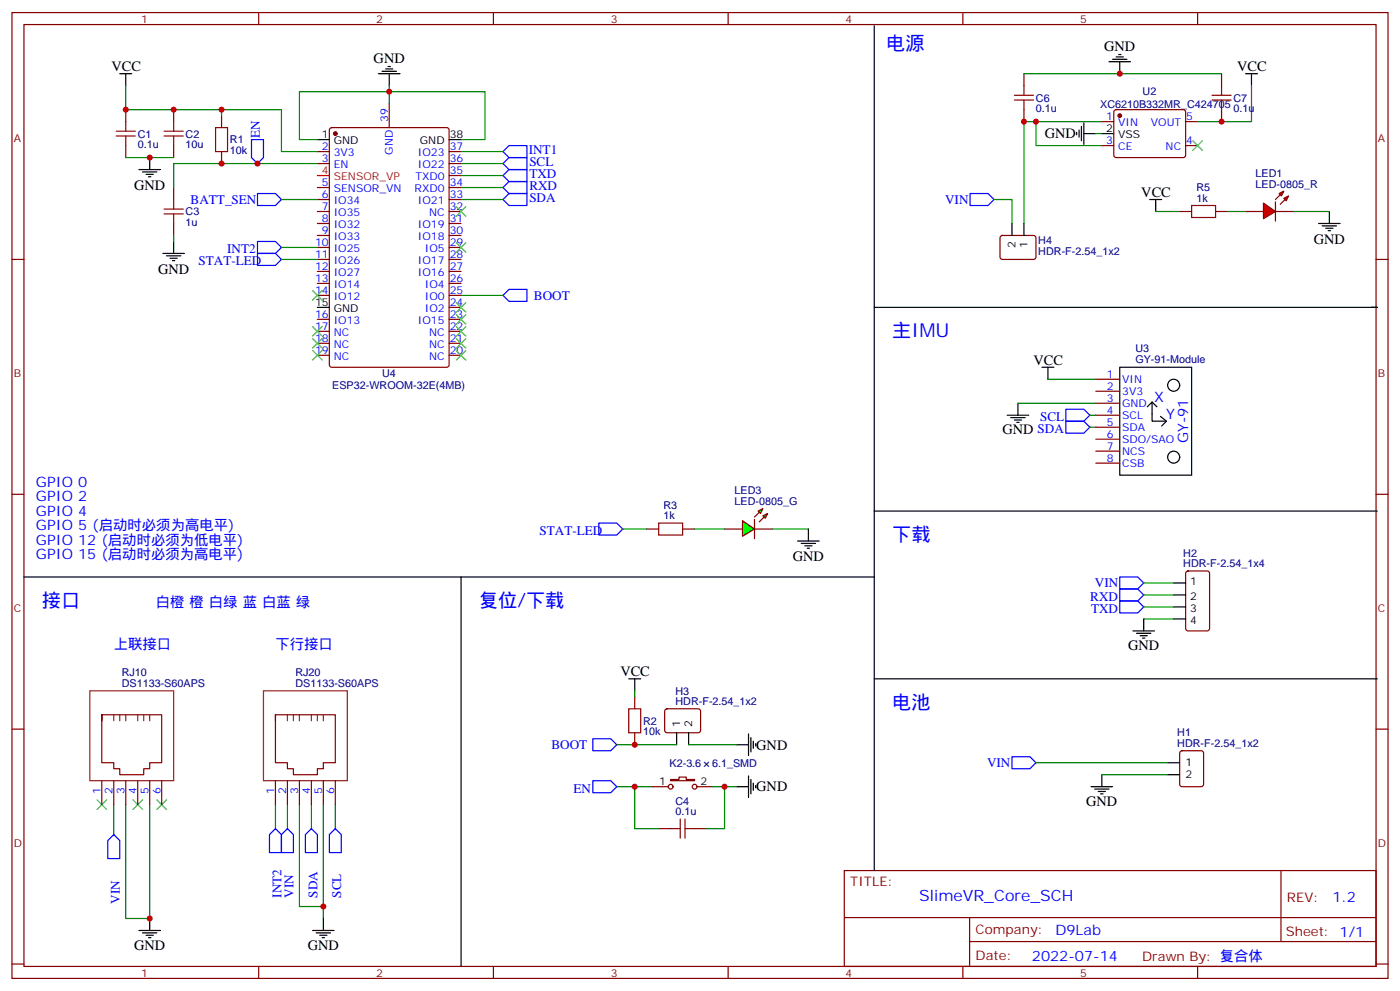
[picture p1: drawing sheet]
<svg xmlns="http://www.w3.org/2000/svg" width="412mm" height="292mm" viewBox="0 0 412 292" stroke-linecap="round" stroke-linejoin="round" font-family="sans-serif">
<g fill="none" stroke="#870000" stroke-width=".35">
<path d="M3.5 3.7h405.4v284.3h-405.4zM7.1 7.2h398.2v277.3h-398.2zM76.2 3.7v3.5M145.3 3.7v3.5M214.5 3.7v3.5M283.6 3.7v3.5M352.8 3.7v3.5M3.5 76.4h3.6M347.5 62.3h3.5M358.1 62.3h3.5M405.3 76.4h3.6M3.5 145.5h3.6"/>
<path d="M405.3 145.5h3.6M3.5 214.7h3.6M405.3 214.7h3.6M248.7 256.3h156.6v28.2h-156.6zM377.3 256.3v20.9M248.7 270.1h156.5M285.6 277.2h119.6M285.6 270.1v14.2M3.5 283.8h3.6M76.2 284.5v3.5M145.3 284.5v3.5M214.5 284.5v3.5"/>
<path d="M283.6 284.5v3.5M352.8 284.5v3.5M405.3 283.8h3.6"/>
</g>
<path d="M317.1 39v.7M317.9 38.3v2.1M318.6 37.2v4.3M319.3 39.3h3.5M319.3 36.2v6.3M338.7 58.7h3.5M340.4 58.7v3.6M217 219.3h3.5M220.5 216.1v6.3M221.2 217.1v4.3M221.9 218.2v2.1M222.6 218.9v.7" fill="none" stroke="#000" stroke-width=".35"/>
<path d="M75.8 57h5.3l1.8 1.7-1.8 1.8h-5.3zM148.2 51.7l1.7-1.8h5.3v3.5h-5.3zM148.2 48.2l1.7-1.8h5.3v3.5h-5.3zM148.2 58.7l1.7-1.7h5.3v3.5h-5.3zM149.9 53.4h5.3v3.6h-5.3l-1.7-1.8zM285.8 57h5.2l1.8 1.7-1.8 1.8h-5.2zM148.2 87l1.7-1.8h5.3v3.5h-5.3zM174.6 217.5h5.3l1.8 1.8-1.8 1.7h-5.3z" fill="none" stroke="#00f" stroke-width=".35"/>
<path d="M292.8 58.7h5.3v7.1" fill="none" stroke="#008700" stroke-width=".35"/>
<path d="M351 60.5h7.1v3.5h-7.1z" fill="none" stroke="#a10000" stroke-width=".35"/>
<g fill="#f00" stroke="#870000" stroke-width=".35">
<path d="M372.2 59.8l3.5 2.5-3.5 2.1z"/>
<path d="M375.7 59.4v5.7z"/>
</g>
<g fill="#870000" stroke="#870000" stroke-width=".35">
<path d="M375.7 58.7l1.4-1.4z"/>
<path d="M377.1 60.1l1.4-1.4z"/>
</g>
<g fill="#f00" stroke="#870000" stroke-width=".35">
<path d="M376.8 57l1.4-.7-.7 1.4z"/>
<path d="M378.2 58.4l1.4-.7-.7 1.4z"/>
</g>
<g fill="none" stroke="#870000" stroke-width=".35">
<path d="M37 32.3v3.5M51.2 32.3v3.5M65.3 34v3.6M97.2 37.8l.5-.2h33.9l.6 .4 .1 69.4-.5 .7h-34.1l-.6-.4-.1-69.4zM114.7 30.5v7.1M301.6 21.7v3.5M301.6 32.3v3.5M324.6 35.8h3.5M328.3 32.5l.5-.2h20l.4 .7v13l-.7 .4-20-.1-.4-.6v-12.7zM349.2 35.8h3.6M359.8 21.7v3.5M359.8 32.3v3.5"/>
<path d="M37 42.9v3.5M51.2 42.9v3.5M51.2 55.2v3.5M65.3 44.6v3.6M93.5 44.6h3.5M93.5 48.2h3.5M93.5 55.2h3.5M93.5 58.7h3.5M132.3 44.6h3.5M132.3 48.2h3.5M132.3 55.2h3.5M132.3 58.7h3.5"/>
<path d="M132.3 51.7h3.5M324.6 42.9h3.5M349.2 42.9h3.6M51.2 65.8v3.5M93.5 62.3h3.5M93.5 65.8h3.5M93.5 69.3h3.5M93.5 72.8h3.5M93.5 76.4h3.5M93.5 79.9h3.5M132.3 62.3h3.5M132.3 65.8h3.5"/>
<path d="M132.3 69.3h3.5M132.3 72.8h3.5M132.3 76.4h3.5M132.3 79.9h3.5M366.9 62.3h5.3M375.7 62.3h5.3M93.5 83.4h3.5M93.5 87h3.5M93.5 94h3.5M93.5 97.5h3.5M132.3 83.4h3.5M132.3 87h3.5"/>
<path d="M132.3 94h3.5M132.3 97.5h3.5M132.3 90.5h3.5M93.5 101.1h3.5M93.5 104.6h3.5M132.3 101.1h3.5M132.3 104.6h3.5M322.8 111.7h7M322.8 115.2h7M322.8 118.7h7M322.8 122.2h7M322.8 125.8h7"/>
<path d="M322.8 129.3h7M322.8 132.8h7M322.8 136.3h7M190.5 155.8h3.5M201.1 155.8h3.5M213.4 155.8h5.3M222.2 155.8h5.3M349.5 168.3l.5-.2h5.6l.7 .4v16.5l-.5 .7h-5.8l-.7-.4-.1-16.5zM187 205.1v3.6M187 215.7v3.6M192.3 231.6h4.5M197.6 229.5h2.4v-.7h2.1v.7h2.5v.3h-7z"/>
<path d="M205.3 231.6h4.6M347.7 221.2l.5-.2h5.6l.7 .4v9.5l-.4 .6-5.9 .1-.7-.5v-9.4zM194 243.9h3.6M204.6 243.9h3.5"/>
<circle cx="197.6" cy="231.6" r=".71"/>
<circle cx="204.6" cy="231.6" r=".71"/>
</g>
<g fill="none" stroke="#000" stroke-width=".35">
<path d="M114.3 19.6h.7M257.5 7.6v82.9h148.2h-1.8M326.7 18.2h6.3M327.7 17.5h4.3M328.8 16.8h2.1M329.5 16.1h.7M329.8 18.2v3.5M35.3 21.7h3.5M37 21.7v3.5M111.5 21.7h6.3M112.5 21h4.3M113.6 20.3h2.1"/>
<path d="M114.7 21.7v3.5M324.6 39.3h3.5M366.9 21.7h3.5M368.7 21.7v3.5M40.9 49.9h6.4M42 50.6h4.2M43 51.3h2.2M43.7 52h.7M44.1 46.4v3.5M93.5 41.1h3.5M132.3 41.1h3.5M48 74.6h6.3"/>
<path d="M49 75.3h4.3M50.1 76h2.1M50.8 76.7h.7M51.2 71.1v3.5M388.4 65.8h6.4M389.5 66.5h4.2M390.5 67.2h2.1M391.2 67.9h.7M391.6 62.3v3.5M93.5 90.5h3.5M257.5 90.5v60h148.2M299.9 118.7v3.5"/>
<path d="M306.9 108.1h3.5M308.7 108.1v3.6M329.8 108.1h21.2v31.8h-21.2zM338 119.8l1.4-1.4v5.6h3.9M339.4 118.4l1.4 1.4M296.7 122.2h6.3M297.7 122.9h4.3M298.8 123.6h2.1M299.5 124.4h.7M341.8 122.6l1.8 1.4-1.4 1.4M234.9 159.3h6.4M236 160h4.2"/>
<path d="M238.1 155.8v3.5M257.5 150.5v49.3h148.2M7.1 169.9h128.7v114.6M135.8 169.9h121.7M237.1 160.7h2.1M237.8 161.4h.7M345.7 171.6h3.5M345.7 175.2h3.5M345.7 178.7h3.5M185.2 199.8h3.5M187 199.8v3.6M257.5 199.8v56.5"/>
<path d="M333.7 185.7h6.4M334.8 186.4h4.2M335.8 187.1h2.2M336.5 187.9h.8M336.9 182.2v3.5M345.7 182.2h3.5M217 231.6h3.5M220.5 228.4v6.4M221.2 229.5v4.2M221.9 230.5v2.2M222.6 231.2v.8M321.4 231.6h6.3"/>
<path d="M322.4 232.3h4.3M323.5 233h2.1M324.2 233.7h.7M324.6 228.1v3.5M344 224.5h3.5M344 228.1h3.5M40.9 273.9h6.4M42 274.6h4.2M43 275.3h2.2M43.7 276h.7M44.1 270.4v3.5M92.1 273.9h6.3"/>
<path d="M93.1 274.6h4.3M94.2 275.3h2.1M94.9 276h.7M95.2 270.4v3.5"/>
<circle cx="345.7" cy="113.4" r="1.76"/>
<circle cx="345.7" cy="134.6" r="1.76"/>
</g>
<g fill="none" stroke="#008700" stroke-width=".35">
<path d="M37 25.2v7.1h45.9v12.3h10.6M65.3 32.3v1.7M114.7 30.5v-3.5h-26.5v14.1h5.3M114.7 25.2v1.8h28.2v14.1h-7.1M301.6 21.7h58.2M305.2 35.8v7.1h19.4M322.8 39.3h1.8M324.6 35.8h-23v30M368.7 25.2v10.6h-15.9M37 46.4h14.2M93.5 48.2h-42.3v7M135.8 51.7h12.4"/>
<path d="M135.8 55.2h12.4M135.8 48.2h12.4M135.8 58.7h12.4M135.8 44.6h12.4M51.2 69.3v1.8M82.9 72.8h10.6M340.4 62.3h7.1M361.6 62.3h5.3M381 62.3h10.6M135.8 87h12.4M299.9 118.7h22.9M308.7 111.7h14.1"/>
<path d="M321 122.2h1.8M321 125.8h1.8M336.9 175.2h8.8M336.9 178.7h8.8M336.9 182.2h8.8M187 203.4v1.7M33.5 236.9v8.8M37 236.9v33.5h7.1v-33.5M81.1 236.9v7M84.7 236.9v7M88.2 236.9v30h7M91.7 236.9v7"/>
<path d="M95.2 236.9v33.5M98.8 236.9v7M181.7 231.6h10.6M187 231.6v12.3h7M209.9 231.6h7.1M213.4 231.6v12.3h-5.3M305.2 224.5h38.8M324.6 228.1h19.4"/>
</g>
<g fill="none" stroke="#00f" stroke-width=".35">
<path d="M74.1 41.1h3.5v5.3l-1.8 1.8-1.7-1.8zM148.2 44.6l1.7-1.7h5.3v3.5h-5.3zM75.8 71.1h5.3l1.8 1.7-1.8 1.8h-5.3zM75.8 74.6h5.3l1.8 1.8-1.8 1.7h-5.3zM314 120.5h5.3l1.7 1.7-1.7 1.8h-5.3zM314 124h5.3l1.7 1.8-1.7 1.7h-5.3zM176.4 154h5.3l1.7 1.8-1.7 1.7h-5.3zM329.8 173.4h5.3l1.8 1.8-1.8 1.7h-5.3zM329.8 176.9h5.3l1.8 1.8-1.8 1.7h-5.3zM329.8 169.9h5.3l1.8 1.7-1.8 1.8h-5.3zM174.6 229.8h5.3l1.8 1.8-1.8 1.8h-5.3zM298.1 222.8h5.3l1.8 1.7-1.8 1.8h-5.3z"/>
<path d="M33.5 245.7l1.8 1.8v5.3h-3.6v-5.3zM79.4 245.7l1.7-1.8 1.8 1.8v5.3h-3.5zM84.7 243.9l1.7 1.8v5.3h-3.5v-5.3zM91.7 243.9l1.8 1.8v5.3h-3.5v-5.3zM98.8 243.9l1.7 1.8v5.3h-3.5v-5.3z"/>
</g>
<g fill="#870000" stroke="#870000" stroke-width=".35">
<circle cx="329.8" cy="34" r=".53"/>
<circle cx="98.8" cy="39.3" r=".53"/>
</g>
<g fill="none" stroke="#3c3" stroke-width=".35">
<path d="M351.4 41.5l2.8 2.8M354.2 41.5l-2.8 2.8M134.4 60.9l2.8 2.8M134.4 71.4l2.8 2.9M137.2 60.9l-2.8 2.8M137.2 71.4l-2.8 2.9M92.1 96.1l2.8 2.9M92.1 99.7l2.8 2.8M92.1 85.5l2.8 2.9M94.9 96.1l-2.8 2.9M94.9 99.7l-2.8 2.8M94.9 85.5l-2.8 2.9"/>
<path d="M134.4 99.7l2.8 2.8M134.4 96.1l2.8 2.9M134.4 92.6l2.8 2.8M134.4 89.1l2.8 2.8M137.2 99.7l-2.8 2.8M137.2 96.1l-2.8 2.9M137.2 92.6l-2.8 2.8M137.2 89.1l-2.8 2.8M92.1 103.2l2.8 2.8M94.9 103.2l-2.8 2.8M134.4 103.2l2.8 2.8M137.2 103.2l-2.8 2.8"/>
</g>
<g fill="none" stroke="#a10000" stroke-width=".35">
<path d="M34.2 38.6h5.7M37 35.8v2.8M48.3 38.6h5.7M51.2 35.8v2.8M63.5 37.6h3.5v7h-3.5zM298.8 29.5h5.6M298.8 28h5.6M301.6 25.2v2.8M301.6 29.5v2.8M357 29.5h5.7M357 28h5.7M359.8 25.2v2.8"/>
<path d="M359.8 29.5v2.8M34.2 40h5.7M37 40v2.9M48.3 40h5.7M51.2 40v2.9M51.2 58.7v2.9M48.3 63h5.7M48.3 61.6h5.7M51.2 63v2.8M194 154h7.1v3.5h-7.1zM185.2 208.7h3.5v7h-3.5zM197.6 243.9h2.8"/>
<path d="M200.4 241.1v5.7M201.8 241.1v5.7M201.8 243.9h2.8"/>
</g>
<path d="M93.5 51.7h3.5" fill="none" stroke="#f00" stroke-width=".35"/>
<g fill="#0f0" stroke="#870000" stroke-width=".35">
<path d="M224.7 151.9l1.4-.7-.7 1.4z"/>
<path d="M223.3 150.5l1.4-.7-.7 1.4z"/>
</g>
<g fill="#870000" stroke="#870000" stroke-width=".35">
<path d="M225.1 152.2l-1.4 1.4z"/>
<path d="M222.2 152.2l1.5-1.4z"/>
</g>
<path d="M222.2 152.9v5.7z" fill="#f00" stroke="#870000" stroke-width=".35"/>
<path d="M218.7 153.3l3.5 2.5-3.5 2.1z" fill="#0f0" stroke="#870000" stroke-width=".35"/>
<path d="M82.9 58.7h10.6M82.9 76.4h10.6M183.4 155.8h7.1M204.6 155.8h8.8M227.5 155.8h10.6M336.9 171.6h8.8M181.7 219.3h17.6M202.8 219.3h14.2" fill="none" stroke="#008700" stroke-width=".35"/>
<path d="M28.6 235.5l2.8 2.8M31.4 235.5l-2.8 2.8M39.2 235.5l2.8 2.8M42 235.5l-2.8 2.8M46.2 235.5l2.8 2.8M49 235.5l-2.8 2.8" fill="none" stroke="#3c3" stroke-width=".35"/>
<g fill="none" stroke="#8c2424" stroke-width=".35">
<path d="M26.5 203.4h24.7v26.4h-24.7zM33.5 210.4v1.8M35.3 210.4v1.8M37 210.4v1.8M40.6 210.4v1.8M42.3 210.4v1.8M44.1 210.4v1.8M77.6 203.4h24.7v26.4h-24.7zM84.7 210.4v1.8M86.4 210.4v1.8M88.2 210.4v1.8M91.7 210.4v1.8"/>
<path d="M93.5 210.4v1.8M95.2 210.4v1.8"/>
</g>
<g fill="none" stroke="#870000" stroke-width=".35">
<path d="M294.8 69.5l.5-.2 9.4 .1 .5 .6-.1 5.9-.7 .5-9.4-.1-.4-.6v-5.7zM30 210.4h17.6v14.1h-3.5v1.8h-1.8v1.8h-7v-1.8h-1.8v-1.8h-3.5v-14.1v1.8M81.1 210.4h17.7v14.1h-3.6v1.8h-1.7v1.8h-7.1v-1.8h-1.7v-1.8h-3.6v-14.1v1.8M196 208.9l.5-.2h9.4l.5 .7-.1 5.9-.6 .4h-9.5l-.4-.7v-5.6zM30 229.8v7.1M33.5 229.8v7.1M37 229.8v7.1M40.6 229.8v7.1M44.1 229.8v7.1M47.6 229.8v7.1M81.1 229.8v7.1M84.7 229.8v7.1"/>
<path d="M88.2 229.8v7.1M91.7 229.8v7.1M95.2 229.8v7.1M98.8 229.8v7.1"/>
</g>
<path d="M298.1 65.8v3.5M301.6 65.8v3.5M199.3 215.7v3.6M202.8 215.7v3.6" fill="none" stroke="#000" stroke-width=".35"/>
<g fill="#c00">
<circle cx="305.2" cy="35.8" r=".88"/>
<circle cx="301.6" cy="35.8" r=".88"/>
<circle cx="359.8" cy="35.8" r=".88"/>
<circle cx="329.8" cy="21.7" r=".88"/>
<circle cx="95.3" cy="266.9" r=".88"/>
<circle cx="114.7" cy="27" r=".88"/>
<circle cx="44.1" cy="46.4" r=".88"/>
<circle cx="37" cy="32.3" r=".88"/>
<circle cx="51.2" cy="32.3" r=".88"/>
<circle cx="75.8" cy="48.2" r=".88"/>
<circle cx="65.3" cy="48.2" r=".88"/>
<circle cx="65.3" cy="32.3" r=".88"/>
<circle cx="187" cy="231.6" r=".88"/>
<circle cx="213.4" cy="231.6" r=".88"/>
<circle cx="44.1" cy="270.4" r=".88"/>
<circle cx="187" cy="219.3" r=".88"/>
</g>
<g font-size="5.6" fill="#00f">
<text x="261.1" y="14.6">电源</text>
<text x="262.8" y="99.3">主IMU</text>
<text x="262.8" y="159.3">下载</text>
<text x="12.3" y="178.7">接口</text>
<text x="141.1" y="178.7">复位/下载</text>
<text x="262.8" y="208.7">电池</text>
</g>
<text font-size="4.6" fill="#00f" x="270.8" y="265.3">SlimeVR_Core_SCH</text>
<g font-size="4.2">
<text x="325.3" y="15">GND</text>
<text x="32.8" y="21">VCC</text>
<text x="110.1" y="18.5">GND</text>
<text x="364.4" y="21">VCC</text>
<text x="307.8" y="40.8">GND</text>
<text x="39.5" y="55.9">GND</text>
<text x="336.2" y="58">VCC</text>
<text x="387" y="71.8">GND</text>
<text x="46.6" y="80.6">GND</text>
<text x="304.4" y="107.4">VCC</text>
<text x="295.3" y="127.9">GND SDA</text>
<text x="233.5" y="165.3">GND</text>
<text x="332.3" y="191.4">GND</text>
<text x="182.7" y="199.1">VCC</text>
<text x="222.8" y="220.7">GND</text>
<text x="222.8" y="233">GND</text>
<text x="320" y="237.2">GND</text>
<text x="39.5" y="279.6">GND</text>
<text x="90.7" y="279.6">GND</text>
</g>
<g font-size="4.2" fill="#00f">
<text x="340" y="118.4">X</text>
<text x="343.5" y="123.3">Y</text>
<text x="350" y="130.5" transform="rotate(-90 350 130.5)">GY-91</text>
<text x="10.6" y="143.4">GPIO 0</text>
<text x="10.6" y="147.6">GPIO 2</text>
<text x="10.6" y="151.9">GPIO 4</text>
<text x="10.6" y="156.1">GPIO 5 (启动时必须为高电平)</text>
<text x="10.6" y="160.3">GPIO 12 (启动时必须为低电平)</text>
<text x="10.6" y="164.6">GPIO 15 (启动时必须为高电平)</text>
<text x="45.9" y="178.7">白橙 橙 白绿 蓝 白蓝 绿</text>
<text x="33.5" y="191">上联接口</text>
<text x="81.1" y="191">下行接口</text>
<text x="392.5" y="265.6">1.2</text>
<text x="310.9" y="275.1">D9Lab</text>
<text x="304" y="282.9">2022-07-14</text>
</g>
<g font-size="3.9" fill="#00f">
<text x="76.6" y="40.7" transform="rotate(-90 76.6 40.7)">EN</text>
<text x="155.8" y="45.3">INT1</text>
<text x="155.9" y="52.4">TXD</text>
<text x="155.9" y="48.9">SCL</text>
<text x="56.2" y="60">BATT_SEN</text>
<text x="155.9" y="55.9">RXD</text>
<text x="155.9" y="59.4">SDA</text>
<text x="278.4" y="60">VIN</text>
<text x="58.5" y="78">STAT-LED</text>
<text x="66.9" y="74.6">INT2</text>
<text x="157.3" y="88.2">BOOT</text>
<text x="306.4" y="124">SCL</text>
<text x="158.9" y="157.4">STAT-LED</text>
<text x="322.5" y="172.9">VIN</text>
<text x="321.2" y="177.1">RXD</text>
<text x="321.4" y="180.6">TXD</text>
<text x="162.4" y="220.5">BOOT</text>
<text x="290.8" y="225.8">VIN</text>
<text x="168.9" y="233.4">EN</text>
<text x="35.3" y="266" transform="rotate(-90 35.3 266)">VIN</text>
<text x="82.9" y="264.3" transform="rotate(-90 82.9 264.3)">INT2</text>
<text x="86.4" y="264.3" transform="rotate(-90 86.4 264.3)">VIN</text>
<text x="93.5" y="264.3" transform="rotate(-90 93.5 264.3)">SDA</text>
<text x="100.5" y="264.3" transform="rotate(-90 100.5 264.3)">SCL</text>
</g>
<g font-size="3.9" fill="#800">
<text x="250.5" y="260.9">TITLE:</text>
<text x="379.1" y="265.6">REV:</text>
<text x="287.4" y="275.1">Company:</text>
<text x="378.7" y="275.7">Sheet: 1/1</text>
<text x="287.4" y="282.8">Date:</text>
<text x="336.4" y="282.8">Drawn By: 复合体</text>
</g>
<g font-size="3.2" fill="#800">
<text x="41.6" y="6.7">1</text>
<text x="110.8" y="6.7">2</text>
<text x="179.9" y="6.7">3</text>
<text x="249.1" y="6.7">4</text>
<text x="318.2" y="6.7">5</text>
<text x="4.1" y="41.8">A</text>
<text x="405.9" y="41.8">A</text>
<text x="4.1" y="110.9">B</text>
<text x="405.9" y="110.9">B</text>
<text x="4.1" y="180.1">C</text>
<text x="405.9" y="180.1">C</text>
<text x="4.1" y="249.2">D</text>
<text x="405.9" y="249.2">D</text>
<text x="41.6" y="287.5">1</text>
<text x="110.8" y="287.5">2</text>
<text x="179.9" y="287.5">3</text>
<text x="249.1" y="287.5">4</text>
<text x="318.2" y="287.5">5</text>
</g>
<g font-size="3.2" fill="#000080">
<text x="305.2" y="29.9">C6</text>
<text x="336.6" y="28">U2</text>
<text x="363.4" y="29.9">C7</text>
<text x="305.2" y="33.1">0.1u</text>
<text x="324.1" y="31.7">XC6210B332MR_C424705</text>
<text x="363.4" y="33.1">0.1u</text>
<text x="40.6" y="40.5">C1</text>
<text x="54.7" y="40.5">C2</text>
<text x="40.6" y="43.6">0.1u</text>
<text x="54.7" y="43.6">10u</text>
<text x="67.7" y="45.4">10k</text>
<text x="67.7" y="42.2">R1</text>
<text x="369.8" y="52">LED1</text>
<text x="352.4" y="59.4">1k</text>
<text x="352.4" y="56.2">R5</text>
<text x="369.8" y="55.2">LED-0805_R</text>
<text x="54.7" y="63.4">C3</text>
<text x="54.7" y="66.6">1u</text>
<text x="305.9" y="71.9">H4</text>
<text x="305.9" y="75">HDR-F-2.54_1x2</text>
<text x="334.4" y="107">GY-91-Module</text>
<text x="334.4" y="103.7">U3</text>
<text x="112.6" y="110.9">U4</text>
<text x="97.9" y="114.6">ESP32-WROOM-32E(4MB)</text>
<text x="195.4" y="149.7">R3</text>
<text x="216.4" y="148.7">LED-0805_G</text>
<text x="216.4" y="145.6">LED3</text>
<text x="195.4" y="152.9">1k</text>
<text x="348.6" y="167">HDR-F-2.54_1x4</text>
<text x="348.6" y="163.9">H2</text>
<text x="35.9" y="202.3">DS1133-S60APS</text>
<text x="35.9" y="199.1">RJ10</text>
<text x="87" y="202.3">DS1133-S60APS</text>
<text x="87" y="199.1">RJ20</text>
<text x="199" y="207.6">HDR-F-2.54_1x2</text>
<text x="199" y="204.5">H3</text>
<text x="189.4" y="213.3">R2</text>
<text x="189.4" y="216.5">10k</text>
<text x="346.8" y="220">HDR-F-2.54_1x2</text>
<text x="346.8" y="216.7">H1</text>
<text x="197.2" y="225.7">K2-3.6</text>
<text x="209.8" y="225.7">6.1_SMD</text>
<text x="199" y="236.9">C4</text>
<text x="199" y="240.1">0.1u</text>
</g>
<g font-size="3.2" fill="#00f">
<text x="114.3" y="35.8" transform="rotate(-90 114.3 35.8)">39</text>
<text x="325.9" y="35.5">1</text>
<text x="349.4" y="35.5">5</text>
<text x="329.4" y="37.2">VIN</text>
<text x="339" y="37.2">VOUT</text>
<text x="94.8" y="44.3">2</text>
<text x="94.8" y="47.8">3</text>
<text x="98.3" y="46">3V3</text>
<text x="115.7" y="45.6" transform="rotate(-90 115.7 45.6)">GND</text>
<text x="123.1" y="46">IO23</text>
<text x="132.5" y="47.8">36</text>
<text x="132.5" y="44.3">37</text>
<text x="325.9" y="42.5">3</text>
<text x="329.4" y="44.3">CE</text>
<text x="343.4" y="44.3">NC</text>
<text x="349.4" y="42.5">4</text>
<text x="98.3" y="49.6">EN</text>
<text x="122.4" y="53.1">TXD0</text>
<text x="123.1" y="49.6">IO22</text>
<text x="132.5" y="51.3">35</text>
<text x="94.8" y="54.9">5</text>
<text x="94.8" y="58.4">6</text>
<text x="98.3" y="56.6">SENSOR_VN</text>
<text x="122.1" y="56.6">RXD0</text>
<text x="132.5" y="58.4">33</text>
<text x="132.5" y="54.9">34</text>
<text x="94.8" y="61.9">7</text>
<text x="94.8" y="65.4">8</text>
<text x="98.3" y="60.1">IO34</text>
<text x="98.3" y="63.7">IO35</text>
<text x="123.1" y="60.1">IO21</text>
<text x="126.4" y="63.7">NC</text>
<text x="132.5" y="65.4">31</text>
<text x="132.5" y="61.9">32</text>
<text x="94.8" y="69">9</text>
<text x="98.3" y="67.2">IO32</text>
<text x="98.3" y="70.7">IO33</text>
<text x="123.1" y="70.7">IO18</text>
<text x="123.1" y="67.2">IO19</text>
<text x="132.5" y="69">30</text>
<text x="92.8" y="72.5">10</text>
<text x="92.8" y="76">11</text>
<text x="98.3" y="74.3">IO25</text>
<text x="98.3" y="77.8">IO26</text>
<text x="123.1" y="77.8">IO17</text>
<text x="125.1" y="74.3">IO5</text>
<text x="132.5" y="76">28</text>
<text x="132.5" y="72.5">29</text>
<text x="92.8" y="79.6">12</text>
<text x="92.8" y="83.1">13</text>
<text x="98.3" y="81.3">IO27</text>
<text x="123.1" y="81.3">IO16</text>
<text x="132.5" y="83.1">26</text>
<text x="132.5" y="79.6">27</text>
<text x="92.8" y="86.6">14</text>
<text x="98.3" y="84.8">IO14</text>
<text x="98.3" y="88.4">IO12</text>
<text x="125.1" y="88.4">IO0</text>
<text x="125.1" y="84.8">IO4</text>
<text x="132.5" y="86.6">25</text>
<text x="92.8" y="93.7">16</text>
<text x="98.3" y="95.4">IO13</text>
<text x="123.1" y="95.4">IO15</text>
<text x="125.1" y="91.9">IO2</text>
<text x="132.5" y="93.7">23</text>
<text x="132.5" y="90.1">24</text>
<text x="92.8" y="97.2">17</text>
<text x="92.8" y="100.7">18</text>
<text x="98.3" y="99">NC</text>
<text x="126.4" y="99">NC</text>
<text x="132.5" y="100.7">21</text>
<text x="132.5" y="97.2">22</text>
<text x="92.8" y="104.2">19</text>
<text x="98.3" y="102.5">NC</text>
<text x="98.3" y="106">NC</text>
<text x="126.4" y="106">NC</text>
<text x="126.4" y="102.5">NC</text>
<text x="132.5" y="104.2">20</text>
<text x="326.1" y="111.3">1</text>
<text x="330.6" y="112.7">VIN</text>
<text x="326.1" y="114.8">2</text>
<text x="326.1" y="118.4">3</text>
<text x="330.6" y="116.2">3V3</text>
<text x="330.6" y="119.8">GND</text>
<text x="326.1" y="121.9">4</text>
<text x="326.1" y="125.4">5</text>
<text x="330.6" y="123.3">SCL</text>
<text x="326.1" y="128.9">6</text>
<text x="330.6" y="126.8">SDA</text>
<text x="330.6" y="130.4">SDO/SAO</text>
<text x="326.1" y="132.5">7</text>
<text x="326.1" y="136">8</text>
<text x="330.6" y="133.9">NCS</text>
<text x="330.6" y="137.4">CSB</text>
<text x="29.6" y="233.6" transform="rotate(-90 29.6 233.6)">1</text>
<text x="33.2" y="233.6" transform="rotate(-90 33.2 233.6)">2</text>
<text x="36.7" y="233.6" transform="rotate(-90 36.7 233.6)">3</text>
<text x="40.2" y="233.6" transform="rotate(-90 40.2 233.6)">4</text>
<text x="43.7" y="233.6" transform="rotate(-90 43.7 233.6)">5</text>
<text x="47.3" y="233.6" transform="rotate(-90 47.3 233.6)">6</text>
<text x="80.8" y="233.6" transform="rotate(-90 80.8 233.6)">1</text>
<text x="84.3" y="233.6" transform="rotate(-90 84.3 233.6)">2</text>
<text x="87.8" y="233.6" transform="rotate(-90 87.8 233.6)">3</text>
<text x="91.4" y="233.6" transform="rotate(-90 91.4 233.6)">4</text>
<text x="94.9" y="233.6" transform="rotate(-90 94.9 233.6)">5</text>
<text x="98.4" y="233.6" transform="rotate(-90 98.4 233.6)">6</text>
</g>
<g font-size="3.2">
<text x="94.8" y="40.7">1</text>
<text x="132.5" y="40.7">38</text>
<text x="325.9" y="39">2</text>
<text x="329.4" y="40.7">VSS</text>
<text x="98.3" y="42.5">GND</text>
<text x="123.7" y="42.5">GND</text>
<text x="299.2" y="73.1" transform="rotate(-90 299.2 73.1)">2</text>
<text x="302.7" y="73.1" transform="rotate(-90 302.7 73.1)">1</text>
<text x="92.8" y="90.1">15</text>
<text x="98.3" y="91.9">GND</text>
<text x="350.6" y="172.3">1</text>
<text x="350.6" y="176.6">2</text>
<text x="350.6" y="180.1">3</text>
<text x="350.6" y="183.6">4</text>
<text x="200.4" y="214" transform="rotate(-90 200.4 214)">1</text>
<text x="203.9" y="214" transform="rotate(-90 203.9 214)">2</text>
<text x="349.2" y="225.6">1</text>
<text x="194.1" y="231.2">1</text>
<text x="206.4" y="231.2">2</text>
<text x="349.2" y="229.1">2</text>
</g>
<g font-size="3.2" fill="#f00">
<text x="94.8" y="51.3">4</text>
<text x="98.3" y="53.1">SENSOR_VP</text>
</g>
</svg>
